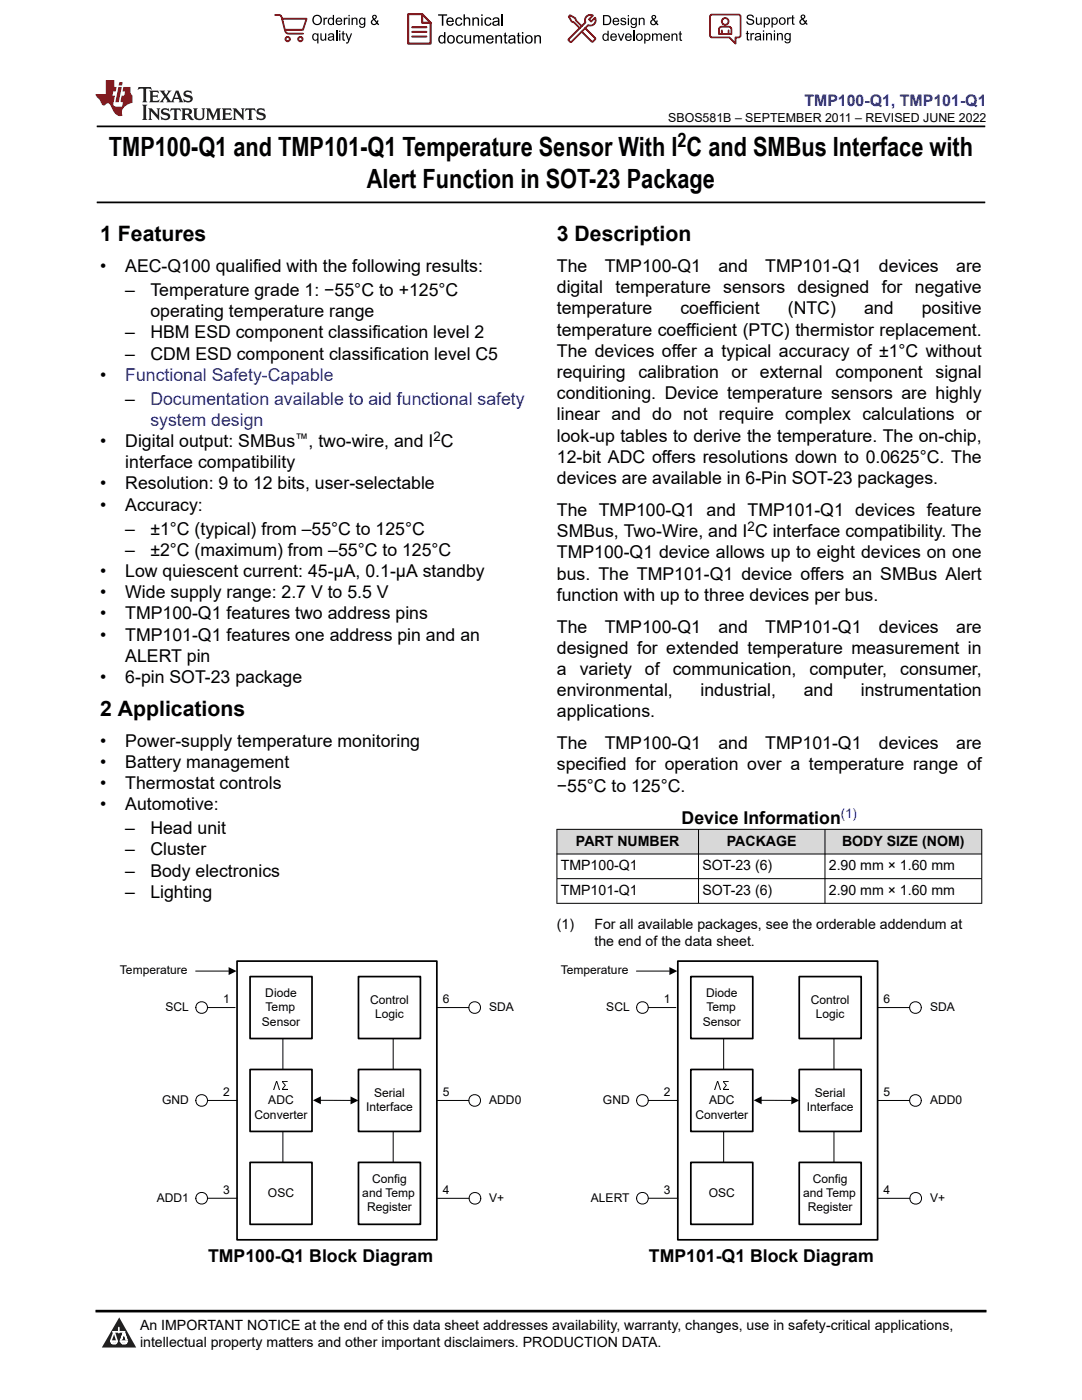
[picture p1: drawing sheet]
<svg xmlns="http://www.w3.org/2000/svg" width="216mm" height="279mm" viewBox="0 0 216 279" stroke-linecap="round" stroke-linejoin="round" font-family="sans-serif">
<path d="M19.3 25.2h177.3M19.3 40.4h177.3" fill="none" stroke="#000" stroke-width=".35"/>
<g fill="#d8d8d8">
<path d="M111.1 165.5h84.8v4.9h-84.8z" fill-rule="evenodd"/>
<path d="M111.2 165.6h28.1v4.8h-28.1z" fill-rule="evenodd"/>
<path d="M139.4 165.6h25.2v4.8h-25.2z" fill-rule="evenodd"/>
<path d="M164.7 165.6h31.1v4.8h-31.1z" fill-rule="evenodd"/>
</g>
<g fill="none" stroke="#000" stroke-width=".2">
<path d="M111.1 165.5h84.9M111.1 170.4h84.9M111.1 175.4h84.9M111.1 165.5v14.8M139.4 165.5v14.8M164.6 165.5v14.8M195.9 165.5v14.8M39 193.8h6.6M111.1 180.3h84.9M41.4 219.6h5.9M41.4 201.1h5.5M56.4 207.2v28.8"/>
<path d="M63.9 219.6h6M78.5 206.9v28.9M87.2 201.1h6.4M41.4 239.1h5.9"/>
<circle cx="40.2" cy="201.1" r="1.17"/>
<circle cx="40.2" cy="219.6" r="1.17"/>
<circle cx="94.7" cy="201.1" r="1.17"/>
<circle cx="40.2" cy="239.1" r="1.17"/>
</g>
<path d="M47.3 191.8h39.9v55.6h-39.9z" fill="none" stroke="#000" stroke-width=".34"/>
<path d="M45.6 193l1.6 .8-1.6 .8zM70 218.8l1.5 .8-1.6 .8zM62.4 219.6l1.6-.8v1.6z" fill="#000"/>
<path d="M49.9 232h12.4v12.3h-12.4z" fill-rule="evenodd" fill="#fff"/>
<path d="M49.9 232h12.4v12.3h-12.4z" fill="none" stroke="#000" stroke-width=".34"/>
<path d="M71.5 194.9h12.4v12.4h-12.4z" fill-rule="evenodd" fill="#fff"/>
<path d="M71.5 194.9h12.4v12.4h-12.4z" fill="none" stroke="#000" stroke-width=".34"/>
<path d="M49.9 194.9h12.4v12.4h-12.4z" fill-rule="evenodd" fill="#fff"/>
<path d="M49.9 194.9h12.4v12.4h-12.4z" fill="none" stroke="#000" stroke-width=".34"/>
<path d="M71.5 213.4h12.4v12.4h-12.4z" fill-rule="evenodd" fill="#fff"/>
<path d="M71.5 213.4h12.4v12.4h-12.4z" fill="none" stroke="#000" stroke-width=".34"/>
<path d="M71.5 232h12.4v12.3h-12.4z" fill-rule="evenodd" fill="#fff"/>
<path d="M71.5 232h12.4v12.3h-12.4z" fill="none" stroke="#000" stroke-width=".34"/>
<path d="M49.9 213.4h12.4v12.4h-12.4z" fill-rule="evenodd" fill="#fff"/>
<path d="M135.3 191.8h39.8v55.6h-39.8zM49.9 213.4h12.4v12.4h-12.4z" fill="none" stroke="#000" stroke-width=".34"/>
<g fill="none" stroke="#000" stroke-width=".2">
<path d="M127 193.8h6.6M87.2 219.6h6.4M129.3 219.6h5.9M129.3 201.1h5.6M144.4 207.2v28.8M151.9 219.6h6M166.4 206.9v28.9M175.1 201.1h6.4M87.2 239.1h6.4M129.3 239.1h5.9"/>
<circle cx="94.7" cy="219.6" r="1.17"/>
<circle cx="128.2" cy="219.6" r="1.17"/>
<circle cx="128.2" cy="201.1" r="1.17"/>
<circle cx="182.7" cy="201.1" r="1.17"/>
<circle cx="94.8" cy="239.1" r="1.17"/>
<circle cx="128.2" cy="239.1" r="1.17"/>
</g>
<path d="M133.6 193l1.5 .8-1.5 .8zM157.9 218.8l1.6 .8-1.6 .8zM150.4 219.6l1.6-.8v1.6z" fill="#000"/>
<path d="M137.8 232h12.4v12.3h-12.4z" fill-rule="evenodd" fill="#fff"/>
<path d="M137.8 232h12.4v12.3h-12.4z" fill="none" stroke="#000" stroke-width=".34"/>
<path d="M159.5 194.9h12.3v12.4h-12.3z" fill-rule="evenodd" fill="#fff"/>
<path d="M159.5 194.9h12.3v12.4h-12.3z" fill="none" stroke="#000" stroke-width=".34"/>
<path d="M137.8 194.9h12.4v12.4h-12.4z" fill-rule="evenodd" fill="#fff"/>
<path d="M137.8 194.9h12.4v12.4h-12.4z" fill="none" stroke="#000" stroke-width=".34"/>
<path d="M159.5 213.4h12.3v12.4h-12.3z" fill-rule="evenodd" fill="#fff"/>
<path d="M159.5 213.4h12.3v12.4h-12.3z" fill="none" stroke="#000" stroke-width=".34"/>
<path d="M159.5 232h12.3v12.3h-12.3z" fill-rule="evenodd" fill="#fff"/>
<path d="M159.5 232h12.3v12.3h-12.3z" fill="none" stroke="#000" stroke-width=".34"/>
<path d="M137.8 213.4h12.4v12.4h-12.4z" fill-rule="evenodd" fill="#fff"/>
<path d="M137.8 213.4h12.4v12.4h-12.4z" fill="none" stroke="#000" stroke-width=".34"/>
<g fill="none" stroke="#000" stroke-width=".2">
<path d="M175.1 219.6h6.4M175.2 239.1h6.4"/>
<circle cx="182.7" cy="219.6" r="1.17"/>
<circle cx="182.7" cy="239.1" r="1.17"/>
</g>
<path d="M0 0h215.9v23.8h-215.9z" fill-rule="evenodd" fill="#fff"/>
<path d="M27.7 17.4l-.2 .6 .5-.3h.6v.1v2.2l-.2 .4h1l-.2-.4v-2.2v-.1h.5l.5 .3-.1-.6zM29.8 18.1l.2 .4v1.5l-.2 .4h1.9l.1-.6a1.08 1.08 0 0 1-1.3 .2v-.7h.6l.4 .2v-.6l-.4 .2h-.6v-.6l.2-.1a1 1 0 0 1 1 .2l-.1-.5zM31.8 18.1l1 1.1-1 1.2h.9l-.2-.2 .4-.7 .5 .7-.2 .2h1.6l-.2-.2 .1-.4h1l.1 .4-.1 .2h.9l-.2-.3-.8-2h-.5l-1 2.2-.8-1.1 .9-1.1h-.8l.2 .2-.5 .7-.3-.7 .1-.2zM35.2 18.5l.4 1h-.8zM36.8 18.2a.65 .65 0 0 0-.2 .7 .65 .65 0 0 0 .6 .5l.7 .2 .1 .2a.79 .79 0 0 1-.7 .4 .79 .79 0 0 1-.7-.5l.1 .7 .2-.1a.93 .93 0 0 0 1.1 .1 .93 .93 0 0 0 .4-1 1.46 1.46 0 0 0-1.2-.6l-.1-.3a1.09 1.09 0 0 1 1.2 .2l-.2-.6-.1 .1-.6-.2zM28.4 20.9l.2 .4v2.3l-.2 .3h1l-.2-.3v-2.3l.2-.4zM29.6 21.6l.2 .4v1.6l-.2 .3h.8l-.3-.3v-1.4l1.7 1.8v-2l.2-.4h-.8l.2 .2 .1 1.1-1.2-1.3zM32.3 21.8a.65 .65 0 0 0-.2 .7 .65 .65 0 0 0 .7 .4l.6 .2 .1 .2a.79 .79 0 0 1-.7 .4 .79 .79 0 0 1-.7-.5l.1 .7 .2-.1a.93 .93 0 0 0 1.1 .1 .93 .93 0 0 0 .4-.9 1.46 1.46 0 0 0-1.2-.6l-.1-.4a1.09 1.09 0 0 1 1.2 .2l-.2-.6-.1 .1-.6-.1zM34.1 21.6l-.1 .7a.63 .63 0 0 1 .7-.4l.1 1.7-.3 .3h1l-.2-.3v-1.7a.66 .66 0 0 1 .8 .4l-.1-.7zM36.2 21.6l.2 .4v1.6l-.2 .3h.9l-.2-.2v-.7h.5l.1 .2a.79 .79 0 0 0 1.2 .6l-1-.9a.61 .61 0 0 0 .6-.6 .61 .61 0 0 0-.5-.6zM36.9 21.9h.2a.47 .47 0 0 1 .5 .1 .47 .47 0 0 1 .1 .5l-.2 .2h-.6zM38.5 21.6l.2 .2a2.27 2.27 0 0 0 .4 2 1.04 1.04 0 0 0 1.7-.7v-1.3l.2-.2h-.8l.2 .4v1.1a.6 .6 0 0 1-.6 .6 .6 .6 0 0 1-.6-.6v-1.1l.3-.4zM41.1 21.6l.2 .4v1.6l-.2 .3h.7l-.2-.3v-1.5l.9 1.9 .8-1.9v1.5l-.2 .3h1l-.3-.3v-1.6l.3-.4h-.8l-.7 1.5-.7-1.5zM44.3 21.6l.2 .4v1.6l-.2 .3h1.9l.1-.5a1.09 1.09 0 0 1-1.3 .1v-.6h.6l.4 .1v-.6l-.4 .2h-.6v-.6l.2-.1a1.01 1.01 0 0 1 1 .3l-.1-.6zM46.4 21.6l.3 .4v1.6l-.3 .3h.8l-.2-.3v-1.4l1.6 1.8v-2l.2-.4h-.7l.2 .2v1.1l-1.2-1.3zM49 21.6l-.1 .7a.63 .63 0 0 1 .8-.4v1.7l-.3 .3h1l-.2-.3v-1.7a.66 .66 0 0 1 .8 .4l-.1-.7zM51.4 21.8a.65 .65 0 0 0-.2 .7 .65 .65 0 0 0 .6 .4l.6 .2 .2 .2a.79 .79 0 0 1-.8 .4 .79 .79 0 0 1-.6-.5l.1 .7 .2-.1a.93 .93 0 0 0 1 .1 .93 .93 0 0 0 .5-.9 1.46 1.46 0 0 0-1.3-.6l-.1-.4a1.09 1.09 0 0 1 1.3 .2l-.2-.6-.2 .1-.5-.1z" fill="#231f20"/>
<path d="M21.1 16v2.8h-2.1l.1 .3 .9 1a.95 .95 0 0 0 .9 .9 .59 .59 0 0 1 .6-.4 .59 .59 0 0 1 .5 .4l.4 .8a1.59 1.59 0 0 0 2.1 1.3 1.61 1.61 0 0 1 1-2.2l1-.4-.1-1.5a1.59 1.59 0 0 1-.4-1.6h-1.4l-.2 .9h.5l-.1 .8h-.5l-.2 1v.2l.4 .1-.2 .9h-.6a.73 .73 0 0 1-1.1-.7l.3-1.5h-.5l.2-.8h.5l.2-.9h-.5v-1.4zM23.6 17.4l-.6 3h.7l.6-3zM23.8 16.4l-.1 .7h.7l.1-.7z" fill="#ed1c24"/>
<g fill="#000">
<path d="M62.3 4a1 1 0 0 1 2 0 1 1 0 0 1-2 0zM62.8 3.4a.78 .78 0 0 0-.1 1.1 .78 .78 0 0 0 1.1 .1 .78 .78 0 0 0 .1-1.1 .78 .78 0 0 0-1.1-.1z" fill-rule="evenodd"/>
<path d="M62.5 6.8l.4-.2 .4 .3v-.2h.2v2h-.2v-.7a.68 .68 0 0 1-.9-.1 .68 .68 0 0 1 0-.9zM62.6 7a.51 .51 0 0 0-.1 .6 .51 .51 0 0 0 .7 .2 .51 .51 0 0 0 .1-.7 .51 .51 0 0 0-.7-.1z" fill-rule="evenodd"/>
<path d="M64.5 3.5h.3v.3l.1-.3h.3l.1 .1-.1 .2a.32 .32 0 0 0-.3 0 .32 .32 0 0 0-.1 .4v.8h-.3z" fill-rule="evenodd"/>
<path d="M63.9 6.7h.3v.8a.36 .36 0 0 0 .3 .4 .36 .36 0 0 0 .4-.5v-.7h.2v1.4h-.2v-.2a.51 .51 0 0 1-.6 .2 .51 .51 0 0 1-.4-.5z" fill-rule="evenodd"/>
<path d="M65.6 3.7l.4-.2 .4 .2v-.7h.3v2h-.3v-.2a.7 .7 0 0 1-1-.1 .7 .7 0 0 1 .2-1zM65.8 3.8a.51 .51 0 0 0-.1 .7 .51 .51 0 0 0 .6 .2 .51 .51 0 0 0 .1-.7 .51 .51 0 0 0-.6-.2z" fill-rule="evenodd"/>
<path d="M65.6 6.8a.66 .66 0 0 1 .8-.1 .66 .66 0 0 1 .3 .8v.6h-.2l-.1-.2a.52 .52 0 0 1-.7 .2 .52 .52 0 0 1-.2-.6l.3-.2a.42 .42 0 0 0 .6-.3l-.3-.2-.3 .1-.1 .2h-.3zM65.7 7.6a.35 .35 0 0 0 .3 .4 .35 .35 0 0 0 .4-.4v-.2z" fill-rule="evenodd"/>
<path d="M67.7 6.1h.2v.3h-.2zM67.7 6.7h.2v1.4h-.2z" fill-rule="evenodd"/>
<path d="M67.1 3.7a.68 .68 0 0 1 .9-.1 .68 .68 0 0 1 .3 .7h-1.1a.42 .42 0 0 0 .3 .5 .42 .42 0 0 0 .5-.3h.3a.73 .73 0 0 1-1.1 .4 .73 .73 0 0 1-.1-1.2zM67.4 3.8l-.2 .3h.8l-.2-.4z" fill-rule="evenodd"/>
<path d="M68.6 3.5h.2v.3l.2-.3h.3l.1 .1-.1 .2a.32 .32 0 0 0-.4 0 .32 .32 0 0 0-.1 .4v.8h-.2z" fill-rule="evenodd"/>
<path d="M68.3 6.3l.3-.1v.5h.2v.1h-.2v.9l.3 .4a.36 .36 0 0 1-.4 0 .36 .36 0 0 1-.2-.4v-.9h-.1v-.1h.1z" fill-rule="evenodd"/>
<path d="M68.9 6.7h.3l.4 1.1 .4-1.1h.3l-.6 1.4a.51 .51 0 0 1-.6 .6l-.1-.3h.3l.2-.3z" fill-rule="evenodd"/>
<path d="M69.5 3h.3v.3h-.3zM69.5 3.5h.3v1.5h-.3z" fill-rule="evenodd"/>
<path d="M70.2 3.5h.2v.2a.52 .52 0 0 1 .6-.2 .52 .52 0 0 1 .3 .6v.9h-.2v-.9a.34 .34 0 0 0-.3-.4 .34 .34 0 0 0-.4 .3v1h-.2z" fill-rule="evenodd"/>
<path d="M71.8 3.7l.4-.2 .5 .2v-.2h.2v1.3a.64 .64 0 0 1-.5 .8 .64 .64 0 0 1-.7-.5h.2a.41 .41 0 0 0 .5 .2 .41 .41 0 0 0 .2-.5 .69 .69 0 0 1-.9-.1 .69 .69 0 0 1 .1-1zM72 3.8a.5 .5 0 0 0-.1 .7 .5 .5 0 0 0 .7 .1 .5 .5 0 0 0 .1-.6 .5 .5 0 0 0-.7-.2z" fill-rule="evenodd"/>
<path d="M74.4 3.1a.47 .47 0 0 1 .7 .1 .47 .47 0 0 1-.3 .7l.4 .4 .1-.3 .2 .1-.1 .4 .3 .3-.2 .2-.3-.3a.63 .63 0 0 1-1 .1 .63 .63 0 0 1 .3-1l-.3-.4zM74.5 3.4a.27 .27 0 0 0 .5 0 .27 .27 0 0 0-.5 0zM74.4 4.1a.4 .4 0 0 0 0 .6 .4 .4 0 0 0 .6-.1l-.4-.6z" fill-rule="evenodd"/>
<path d="M87.4 2.9h1.8v.2h-.7v2h-.3v-2h-.8z" fill-rule="evenodd"/>
<path d="M87.6 7.2l.5-.2 .5 .2v-.8h.3v2.3h-.3v-.2a.76 .76 0 0 1-1-.1 .76 .76 0 0 1-.1-1zM87.9 7.4a.58 .58 0 0 0-.2 .7 .58 .58 0 0 0 .8 .2 .58 .58 0 0 0 .1-.7 .58 .58 0 0 0-.7-.2z" fill-rule="evenodd"/>
<path d="M89.5 7.2a.81 .81 0 0 1 1.1 .1 .81 .81 0 0 1-.2 1.2 .81 .81 0 0 1-1.1-.2l-.1-.7zM89.6 7.4a.57 .57 0 0 0 0 .8 .57 .57 0 0 0 .8 0 .57 .57 0 0 0 0-.7 .57 .57 0 0 0-.8-.1z" fill-rule="evenodd"/>
<path d="M89.3 3.7a.77 .77 0 0 1 .9-.2 .77 .77 0 0 1 .4 .9h-1.3a.48 .48 0 0 0 .4 .5 .48 .48 0 0 0 .6-.3h.3a.83 .83 0 0 1-1.3 .4 .83 .83 0 0 1 0-1.3zM89.5 3.8l-.2 .4h1l-.3-.5z" fill-rule="evenodd"/>
<path d="M91 3.7a.7 .7 0 0 1 1.2 .3h-.2a.45 .45 0 0 0-.6-.3 .45 .45 0 0 0-.3 .6 .45 .45 0 0 0 .3 .6 .45 .45 0 0 0 .6-.4l.3 .1a.76 .76 0 0 1-1.1 .5 .76 .76 0 0 1-.3-1.1z" fill-rule="evenodd"/>
<path d="M91.2 7.2a.7 .7 0 0 1 1.2 .3l-.3 .1a.45 .45 0 0 0-.5-.4 .45 .45 0 0 0-.3 .7 .45 .45 0 0 0 .3 .6 .45 .45 0 0 0 .6-.4h.2a.76 .76 0 0 1-1 .5 .76 .76 0 0 1-.4-1.1z" fill-rule="evenodd"/>
<path d="M92.5 2.9h.3v.8a.59 .59 0 0 1 .7-.2 .59 .59 0 0 1 .3 .6v1h-.2v-1a.4 .4 0 0 0-.5-.4 .4 .4 0 0 0-.3 .5v.9h-.3z" fill-rule="evenodd"/>
<path d="M92.7 7h.2v.9a.41 .41 0 0 0 .5 .6 .41 .41 0 0 0 .3-.6v-.9h.3v1.7h-.3v-.3a.58 .58 0 0 1-.7 .3 .58 .58 0 0 1-.3-.7z" fill-rule="evenodd"/>
<path d="M94.3 3.5h.2v.2a.59 .59 0 0 1 .7-.2 .59 .59 0 0 1 .4 .6v1h-.3v-1a.41 .41 0 0 0-.4-.4 .41 .41 0 0 0-.4 .5v.9h-.2z" fill-rule="evenodd"/>
<path d="M94.4 7h.3v.3a.56 .56 0 0 1 1 0 .54 .54 0 0 1 .6-.3 .54 .54 0 0 1 .4 .5v1.2h-.3v-1.1a.34 .34 0 0 0-.3-.4 .34 .34 0 0 0-.4 .3v1.2h-.3v-1.1a.38 .38 0 0 0-.5-.3 .38 .38 0 0 0-.2 .5v.9h-.3z" fill-rule="evenodd"/>
<path d="M96 2.9h.3v.3h-.3zM96 3.5h.3v1.6h-.3z" fill-rule="evenodd"/>
<path d="M96.8 3.7a.7 .7 0 0 1 1.3 .3h-.3a.45 .45 0 0 0-.6-.3 .45 .45 0 0 0-.3 .6 .45 .45 0 0 0 .3 .6 .45 .45 0 0 0 .6-.4l.3 .1a.76 .76 0 0 1-1.1 .5 .76 .76 0 0 1-.3-1.1z" fill-rule="evenodd"/>
<path d="M97.2 7.2a.77 .77 0 0 1 .9-.1 .77 .77 0 0 1 .4 .8h-1.2a.48 .48 0 0 0 .3 .6 .48 .48 0 0 0 .6-.4l.3 .1a.83 .83 0 0 1-1.3 .3 .83 .83 0 0 1 0-1.3zM97.4 7.4l-.1 .3h.9l-.2-.4z" fill-rule="evenodd"/>
<path d="M98.8 7h.3v.3a.59 .59 0 0 1 .7-.3 .59 .59 0 0 1 .4 .7v1h-.3v-1a.41 .41 0 0 0-.5-.5 .41 .41 0 0 0-.3 .6v.9h-.3z" fill-rule="evenodd"/>
<path d="M98.4 3.7a.74 .74 0 0 1 1-.2 .74 .74 0 0 1 .3 .9v.7h-.3v-.2a.59 .59 0 0 1-.8 .3 .59 .59 0 0 1-.3-.8l1.1-.3a.42 .42 0 0 0-.4-.4 .42 .42 0 0 0-.5 .3h-.2zM98.6 4.5a.36 .36 0 0 0 .2 .5 .36 .36 0 0 0 .5-.2l.1-.5z" fill-rule="evenodd"/>
<path d="M100.7 6.6l.2-.1v.5h.3v.2h-.3v1l.1 .2h.2l.1 .3a.41 .41 0 0 1-.5-.1 .41 .41 0 0 1-.1-.4v-1h-.2v-.2h.2z" fill-rule="evenodd"/>
<path d="M101.6 7.2a.74 .74 0 0 1 .9-.2 .74 .74 0 0 1 .3 1l.1 .7h-.3v-.2a.59 .59 0 0 1-.8 .2 .59 .59 0 0 1-.3-.8l1-.3a.42 .42 0 0 0-.3-.4 .42 .42 0 0 0-.5 .3h-.3zM101.8 8.1a.36 .36 0 0 0 .1 .5 .36 .36 0 0 0 .5-.3l.2-.4z" fill-rule="evenodd"/>
<path d="M103.3 6.6l.3-.1v.5h.3v.2h-.3v1l.1 .2h.2v.3a.41 .41 0 0 1-.5-.1 .41 .41 0 0 1-.1-.4v-1h-.2v-.2h.2z" fill-rule="evenodd"/>
<path d="M104.1 6.4h.3v.3h-.3zM104.1 7h.3v1.7h-.3z" fill-rule="evenodd"/>
<path d="M105 7.2a.81 .81 0 0 1 1.1 .1 .81 .81 0 0 1-.1 1.2 .81 .81 0 0 1-1.2-.2v-.7zM105.2 7.4a.57 .57 0 0 0-.1 .8 .57 .57 0 0 0 .8 0 .57 .57 0 0 0 0-.7 .57 .57 0 0 0-.7-.1z" fill-rule="evenodd"/>
<path d="M106.6 7h.3v.3a.59 .59 0 0 1 .7-.3 .59 .59 0 0 1 .4 .7v1h-.3v-1a.41 .41 0 0 0-.5-.5 .41 .41 0 0 0-.3 .6v.9h-.3z" fill-rule="evenodd"/>
<path d="M120.3 3h.7a1 1 0 0 1 1 1 1 1 0 0 1-1 1h-.7zM120.6 3.2v1.6h.4a.77 .77 0 0 0 .7-.8 .77 .77 0 0 0-.7-.8z" fill-rule="evenodd"/>
<path d="M120.4 6.9l.4-.2 .4 .2v-.8h.3v2h-.3v-.1a.7 .7 0 0 1-.9-.2 .7 .7 0 0 1 .1-.9zM120.6 7a.51 .51 0 0 0-.1 .7 .51 .51 0 0 0 .6 .1 .51 .51 0 0 0 .1-.6 .51 .51 0 0 0-.6-.2z" fill-rule="evenodd"/>
<path d="M122 6.9a.68 .68 0 0 1 .8-.2 .68 .68 0 0 1 .3 .8h-1.1a.42 .42 0 0 0 .3 .5 .42 .42 0 0 0 .5-.3h.3a.73 .73 0 0 1-1.1 .3 .73 .73 0 0 1 0-1.1zM122.2 7l-.2 .3h.8l-.2-.4z" fill-rule="evenodd"/>
<path d="M122.4 3.7a.68 .68 0 0 1 .8-.1 .68 .68 0 0 1 .4 .8h-1.1a.42 .42 0 0 0 .3 .4 .42 .42 0 0 0 .5-.3l.3 .1a.73 .73 0 0 1-1.2 .3 .73 .73 0 0 1 0-1.2zM122.6 3.8l-.1 .3h.8l-.2-.3z" fill-rule="evenodd"/>
<path d="M123.9 3.7l.1-.1a.62 .62 0 0 1 .9 .3l-.2 .1a.29 .29 0 0 0-.3-.3 .29 .29 0 0 0-.3 .3l.1 .1a.58 .58 0 0 1 .6 .1 .58 .58 0 0 1 .1 .6 .67 .67 0 0 1-1.1-.2l.2-.1a.33 .33 0 0 0 .4 .4 .33 .33 0 0 0 .3-.4 .71 .71 0 0 1-.9-.6z" fill-rule="evenodd"/>
<path d="M123.3 6.7h.2l.4 1.2 .4-1.2h.3l-.6 1.4h-.2z" fill-rule="evenodd"/>
<path d="M125.3 3h.2v.3h-.2zM125.3 3.6h.2v1.4h-.2z" fill-rule="evenodd"/>
<path d="M124.9 6.9a.68 .68 0 0 1 .8-.2 .68 .68 0 0 1 .4 .8h-1.1a.42 .42 0 0 0 .3 .5 .42 .42 0 0 0 .5-.3h.3a.73 .73 0 0 1-1.2 .3 .73 .73 0 0 1 0-1.1zM125.1 7l-.1 .3h.8l-.2-.4z" fill-rule="evenodd"/>
<path d="M126 3.7l.4-.2 .4 .2v-.1h.3v1.2a.64 .64 0 0 1-.5 .8 .64 .64 0 0 1-.8-.5l.3 .1a.41 .41 0 0 0 .5 .2 .41 .41 0 0 0 .2-.6 .69 .69 0 0 1-.9-.1 .69 .69 0 0 1 .1-1zM126.2 3.9a.5 .5 0 0 0-.1 .6 .5 .5 0 0 0 .6 .2 .5 .5 0 0 0 .2-.7 .5 .5 0 0 0-.7-.1z" fill-rule="evenodd"/>
<path d="M126.9 7.4a.73 .73 0 0 1 1.4 0 .73 .73 0 0 1-1.4 0zM127.3 7a.5 .5 0 0 0-.1 .7 .5 .5 0 0 0 .7 0 .5 .5 0 0 0 0-.6 .5 .5 0 0 0-.6-.1z" fill-rule="evenodd"/>
<path d="M127.5 3.6h.2v.2a.52 .52 0 0 1 .6-.3 .52 .52 0 0 1 .3 .6v.9h-.2v-.9a.34 .34 0 0 0-.3-.4 .34 .34 0 0 0-.4 .3v1h-.2z" fill-rule="evenodd"/>
<path d="M128.5 6.7h.3v.2a.67 .67 0 0 1 .9 0 .67 .67 0 0 1 0 .9 .55 .55 0 0 1-.9 .2v.7h-.3zM128.9 7a.5 .5 0 0 0-.1 .7 .5 .5 0 0 0 .6 .1 .5 .5 0 0 0 .2-.6 .5 .5 0 0 0-.7-.2z" fill-rule="evenodd"/>
<path d="M130.1 6.7h.2v.2a.49 .49 0 0 1 .9 0l.4-.2a.42 .42 0 0 1 .5 .4v1h-.3v-.9a.3 .3 0 0 0-.2-.3 .3 .3 0 0 0-.4 .2v1h-.2v-.9a.33 .33 0 0 0-.5-.3 .33 .33 0 0 0-.2 .5v.7h-.2z" fill-rule="evenodd"/>
<path d="M130.1 3.1a.47 .47 0 0 1 .8 .1 .47 .47 0 0 1-.3 .7l.3 .4 .1-.2h.3l-.2 .5 .3 .3-.2 .2-.3-.3a.63 .63 0 0 1-1 .1 .63 .63 0 0 1 .3-1l-.2-.5zM130.2 3.5a.27 .27 0 0 0 .5 0 .27 .27 0 0 0-.5 0zM130.2 4.1a.4 .4 0 0 0 0 .7 .4 .4 0 0 0 .6-.2l-.5-.6z" fill-rule="evenodd"/>
<path d="M132.5 6.9a.68 .68 0 0 1 .9-.2 .68 .68 0 0 1 .3 .8h-1.1a.42 .42 0 0 0 .3 .5 .42 .42 0 0 0 .5-.3h.3a.73 .73 0 0 1-1.1 .3 .73 .73 0 0 1-.1-1.1zM132.7 7l-.1 .3h.8l-.2-.4z" fill-rule="evenodd"/>
<path d="M134 6.7h.2v.2a.52 .52 0 0 1 .6-.2 .52 .52 0 0 1 .4 .6v.8h-.3v-.8a.34 .34 0 0 0-.2-.4 .34 .34 0 0 0-.4 .2l-.1 1h-.2z" fill-rule="evenodd"/>
<path d="M135.6 6.3l.2-.1v.5h.3v.2h-.3v.8l.3 .4a.36 .36 0 0 1-.4 0 .36 .36 0 0 1-.1-.4v-.8h-.2v-.2h.2z" fill-rule="evenodd"/>
<path d="M149.2 3a.8 .8 0 0 1 1.2 .5h-.2a.44 .44 0 0 0-.5-.4 .44 .44 0 0 0-.4 .5l.2 .1a.9 .9 0 0 1 1 .8 .84 .84 0 0 1-.9 .5 .84 .84 0 0 1-.7-.7h.3a.52 .52 0 0 0 .5 .5 .52 .52 0 0 0 .5-.6l-.2-.1a.85 .85 0 0 1-1-.8z" fill-rule="evenodd"/>
<path d="M149 6.3l.3-.2v.5h.2v.2h-.2v.9l.2 .4a.36 .36 0 0 1-.4-.1 .36 .36 0 0 1-.1-.4v-.8h-.2v-.2h.2z" fill-rule="evenodd"/>
<path d="M149.7 6.6h.3v.2l.1-.2h.3l.1 .1-.1 .2a.32 .32 0 0 0-.3 0 .32 .32 0 0 0-.1 .4v.8h-.3z" fill-rule="evenodd"/>
<path d="M150.7 6.8a.66 .66 0 0 1 .9-.2 .66 .66 0 0 1 .3 .9v.6h-.2l-.1-.2a.52 .52 0 0 1-.7 .2 .52 .52 0 0 1-.2-.7l.2-.1a.42 .42 0 0 0 .7-.3l-.3-.2h-.3l-.1 .3-.3-.1zM150.9 7.5a.35 .35 0 0 0 .3 .5 .35 .35 0 0 0 .4-.4v-.3z" fill-rule="evenodd"/>
<path d="M150.8 3.5h.3v.8a.36 .36 0 0 0 .3 .5 .36 .36 0 0 0 .4-.5v-.8h.2v1.4h-.2v-.2a.51 .51 0 0 1-.6 .3 .51 .51 0 0 1-.4-.6z" fill-rule="evenodd"/>
<path d="M152.2 6.1h.3v.2h-.3zM152.2 6.6h.3v1.5h-.3z" fill-rule="evenodd"/>
<path d="M152.4 3.5h.2v.2a.67 .67 0 0 1 .9 0 .67 .67 0 0 1 .1 .9 .55 .55 0 0 1-1 .2v.7h-.2zM152.7 3.8a.5 .5 0 0 0-.1 .7 .5 .5 0 0 0 .7 .1 .5 .5 0 0 0 .1-.6 .5 .5 0 0 0-.7-.2z" fill-rule="evenodd"/>
<path d="M152.9 6.6h.2v.2a.52 .52 0 0 1 .6-.2 .52 .52 0 0 1 .3 .6v.9h-.2v-.9a.34 .34 0 0 0-.3-.4 .34 .34 0 0 0-.4 .2v1.1h-.2z" fill-rule="evenodd"/>
<path d="M153.9 3.5h.3v.2a.67 .67 0 0 1 .9 0 .67 .67 0 0 1 0 .9 .55 .55 0 0 1-.9 .2v.7h-.3zM154.3 3.8a.5 .5 0 0 0-.1 .7 .5 .5 0 0 0 .6 .1 .5 .5 0 0 0 .2-.6 .5 .5 0 0 0-.7-.2z" fill-rule="evenodd"/>
<path d="M154.4 6.1h.3v.2h-.3zM154.4 6.6h.3v1.5h-.3z" fill-rule="evenodd"/>
<path d="M155 6.6h.3v.2a.52 .52 0 0 1 .6-.2 .52 .52 0 0 1 .3 .6v.9h-.2v-.9a.34 .34 0 0 0-.3-.4 .34 .34 0 0 0-.4 .2v1.1h-.3z" fill-rule="evenodd"/>
<path d="M155.4 4.2a.75 .75 0 0 1 1.5 0 .75 .75 0 0 1-1.5 0zM155.8 3.8a.5 .5 0 0 0-.1 .7 .5 .5 0 0 0 .8 0 .5 .5 0 0 0 0-.7 .5 .5 0 0 0-.7 0z" fill-rule="evenodd"/>
<path d="M156.7 6.8l.4-.2 .5 .2v-.2h.2v1.3a.64 .64 0 0 1-.5 .7 .64 .64 0 0 1-.8-.4h.3a.41 .41 0 0 0 .5 .2 .41 .41 0 0 0 .2-.5 .69 .69 0 0 1-.9-.1 .69 .69 0 0 1 .1-1zM156.9 6.9a.5 .5 0 0 0-.1 .7 .5 .5 0 0 0 .6 .1 .5 .5 0 0 0 .2-.7 .5 .5 0 0 0-.7-.1z" fill-rule="evenodd"/>
<path d="M157.1 3.5h.2v.2l.1-.2h.3h.2l-.1 .3a.32 .32 0 0 0-.4 0 .32 .32 0 0 0-.1 .4v.7h-.2z" fill-rule="evenodd"/>
<path d="M158 3.1l.3-.1v.5h.2v.2h-.2v.8l.3 .4a.36 .36 0 0 1-.4 0 .36 .36 0 0 1-.2-.4v-.8h-.1v-.2h.1z" fill-rule="evenodd"/>
<path d="M159.9 3a.47 .47 0 0 1 .7 .1 .47 .47 0 0 1-.3 .7l.4 .5 .1-.3h.2l-.1 .5 .3 .3-.2 .2-.3-.3a.63 .63 0 0 1-1 .1 .63 .63 0 0 1 .3-1l-.3-.5zM160 3.4a.27 .27 0 0 0 .5 0 .27 .27 0 0 0-.5 0zM159.9 4.1a.4 .4 0 0 0 0 .6 .4 .4 0 0 0 .6-.2l-.4-.6z" fill-rule="evenodd"/>
</g>
<path d="M67.2 6.1v2M126.5 6.1v2" fill="none" stroke="#000" stroke-width=".25"/>
<g fill="none" stroke="#de0000" stroke-width=".37">
<path d="M54.9 3h.9a1.19 1.19 0 0 1 .6 1.2l.6 2.1a.85 .85 0 0 0 1 .4h2.5M56.3 3.7h4.9l-.7 2.2h-3.6M116.1 5.2l-1.2-1.1-.1-.5-1-.6-.3 .3 .6 1 .5 .2 1.1 1.1M116.8 5.6l1.9 2v.3l-.4 .4h-.3l-1.9-2zM116.8 5.6l.6-.6a1.07 1.07 0 0 0 1.2-.2 1.07 1.07 0 0 0 .1-1.3l-.7 .8-.5-.4 .8-.8a1.07 1.07 0 0 0-1.2 .2 1.07 1.07 0 0 0-.3 1.2l-3.3 3.3v.3l.3 .3h.2l2.1-2.1M141.7 3.1l.4-.2h5.3l.3 .2 .1 3.9-.2 .4-.8 .1v1.2l-1.3-1.2h-3.4l-.4-.2zM143.5 5.6l.5-.3 1.7 .1 .2 .5v.9h-2.4zM144 6.1v.7M145.4 6.1v.7"/>
<circle cx="57.4" cy="7.8" r=".44"/>
<circle cx="59.9" cy="7.8" r=".44"/>
<circle cx="144.7" cy="4.3" r=".67"/>
</g>
<path d="M100.2 2.9v2.2" fill="none" stroke="#000" stroke-width=".28"/>
<path d="M81.4 2.8h2.8v1.7h1.7v4.2h-4.5zM82.3 6.4h2.8M82.3 5.4h2.8M82.3 7.3h2.8M84.2 2.8l1.7 1.7" fill="none" stroke="#de0000" stroke-width=".42"/>
<path d="M0 261.4h215.9v18h-215.9z" fill-rule="evenodd" fill="#fff"/>
<path d="M23.8 262.9l3.4 6h-6.9z" fill="#231f20"/>
<path d="M22.1 267.7h1.3l-.4 .5h-.3a.55 .55 0 0 1-.6-.5z" fill-rule="evenodd" fill="#fff"/>
<path d="M22.1 267.7h1.3l-.4 .5h-.3a.55 .55 0 0 1-.6-.5z" fill="none" stroke="#231f20" stroke-width=".34"/>
<path d="M22.1 267.7h1.3l-.4 .5h-.5zM22.6 265.8h.1M22.6 265.8h2.3zM23.7 265.9h.1M23.7 264.9v1zM24 267.7h.1" fill="none" stroke="#fff" stroke-width=".34"/>
<path d="M24.7 265.8l-.7 1.9z" fill="#fff"/>
<path d="M24.7 265.8l-.7 1.9z" fill="none" stroke="#fff" stroke-width=".34"/>
<path d="M24.7 265.8l.7 1.9z" fill="#fff"/>
<path d="M24.7 265.8l.7 1.9zM25.3 267.7h.1" fill="none" stroke="#fff" stroke-width=".34"/>
<path d="M22.8 265.8l-.7 1.9z" fill="#fff"/>
<path d="M22.8 265.8l-.7 1.9z" fill="none" stroke="#fff" stroke-width=".34"/>
<path d="M22.8 265.8l.6 1.9z" fill="#fff"/>
<path d="M22.8 265.8l.6 1.9z" fill="none" stroke="#fff" stroke-width=".34"/>
<path d="M24.1 267.7h1.3a.65 .65 0 0 1-.6 .5 .65 .65 0 0 1-.7-.5z" fill-rule="evenodd" fill="#fff"/>
<path d="M24.1 267.7h1.3a.65 .65 0 0 1-.6 .5 .65 .65 0 0 1-.7-.5z" fill="none" stroke="#231f20" stroke-width=".34"/>
<path d="M24 267.7h.1M24.1 267.7h1.3l-.4 .5h-.5z" fill="none" stroke="#fff" stroke-width=".34"/>
<path d="M19 261.7h177.8" fill="none" stroke="#000" stroke-width=".53"/>
<g font-size="5.3">
<text x="21.7" y="31.2">TMP100-Q1 and TMP101-Q1 Temperature Sensor With I C and SMBus Interface with</text>
<text x="73.2" y="37.5">Alert Function in SOT-23 Package</text>
</g>
<g font-size="4.2">
<text x="20" y="48.1">1 Features</text>
<text x="111.1" y="48.1">3 Description</text>
<text x="20" y="142.9">2 Applications</text>
</g>
<text font-size="4" x="135.2" y="29.4">2</text>
<g font-size="3.5">
<text x="20" y="54.3">•</text>
<text x="25" y="54.3">AEC-Q100 qualified with the following results:</text>
<text x="25" y="59">–</text>
<text x="30" y="59">Temperature grade 1: −55°C to +125°C</text>
<text x="111.1" y="58.5">digital</text>
<text x="111.1" y="54.3">The</text>
<text x="120.7" y="54.3">TMP100-Q1</text>
<text x="122.8" y="58.5">temperature</text>
<text x="143.3" y="54.3">and</text>
<text x="144.3" y="58.5">sensors</text>
<text x="152.7" y="54.3">TMP101-Q1</text>
<text x="159.2" y="58.5">designed</text>
<text x="175.4" y="54.3">devices</text>
<text x="176" y="58.5">for negative</text>
<text x="190.8" y="54.3">are</text>
<text x="30" y="63.3">operating temperature range</text>
<text x="111.1" y="62.8">temperature</text>
<text x="135.8" y="62.8">coefficient</text>
<text x="157.2" y="62.8">(NTC)</text>
<text x="172.4" y="62.8">and</text>
<text x="183.9" y="62.8">positive</text>
<text x="25" y="67.5">–</text>
<text x="25" y="71.7">–</text>
<text x="30" y="67.5">HBM ESD component classification level 2</text>
<text x="30" y="71.7">CDM ESD component classification level C5</text>
<text x="111.1" y="67">temperature coefficient (PTC) thermistor replacement.</text>
<text x="111.1" y="71.2">The devices offer a typical accuracy of ±1°C without</text>
<text x="20" y="76">•</text>
<text x="111.1" y="75.5">requiring</text>
<text x="127.4" y="75.5">calibration</text>
<text x="146" y="75.5">or</text>
<text x="151.6" y="75.5">external</text>
<text x="166.7" y="75.5">component</text>
<text x="186.7" y="75.5">signal</text>
<text x="25" y="80.7">–</text>
<text x="111.1" y="83.9">linear and do not require complex calculations or</text>
<text x="111.1" y="79.7">conditioning. Device temperature sensors are highly</text>
<text x="20" y="89.2">•</text>
<text x="25" y="89.2">Digital output: SMBus</text>
<text x="61.6" y="89.2">, two-wire, and I C</text>
<text x="111.1" y="88.2">look-up tables to derive the temperature. The on-chip,</text>
<text x="25" y="93.4">interface compatibility</text>
<text x="111.1" y="92.4">12-bit ADC offers resolutions down to 0.0625°C. The</text>
<text x="20" y="97.7">•</text>
<text x="20" y="101.9">•</text>
<text x="25" y="97.7">Resolution: 9 to 12 bits, user-selectable</text>
<text x="25" y="101.9">Accuracy:</text>
<text x="111.1" y="96.6">devices are available in 6-Pin SOT-23 packages.</text>
<text x="25" y="106.7">–</text>
<text x="30" y="106.7">±1°C (typical) from –55°C to 125°C</text>
<text x="111.1" y="103">The TMP100-Q1 and TMP101-Q1 devices feature</text>
<text x="111.1" y="107.2">SMBus, Two-Wire, and I C interface compatibility. The</text>
<text x="25" y="110.9">–</text>
<text x="30" y="110.9">±2°C (maximum) from –55°C to 125°C</text>
<text x="111.1" y="111.4">TMP100-Q1 device allows up to eight devices on one</text>
<text x="20" y="115.1">•</text>
<text x="20" y="119.4">•</text>
<text x="25" y="115.1">Low quiescent current: 45-μA, 0.1-μA standby</text>
<text x="25" y="119.4">Wide supply range: 2.7 V to 5.5 V</text>
<text x="111.1" y="115.7">bus. The TMP101-Q1 device offers an SMBus Alert</text>
<text x="111.1" y="119.9">function with up to three devices per bus.</text>
<text x="20" y="123.6">•</text>
<text x="25" y="123.6">TMP100-Q1 features two address pins</text>
<text x="20" y="127.8">•</text>
<text x="25" y="127.8">TMP101-Q1 features one address pin and an</text>
<text x="111.1" y="130.5">designed for extended temperature measurement in</text>
<text x="111.1" y="126.3">The</text>
<text x="120.7" y="126.3">TMP100-Q1</text>
<text x="143.3" y="126.3">and</text>
<text x="152.7" y="126.3">TMP101-Q1</text>
<text x="175.4" y="126.3">devices</text>
<text x="190.8" y="126.3">are</text>
<text x="20" y="136.3">•</text>
<text x="25" y="132.1">ALERT pin</text>
<text x="25" y="136.3">6-pin SOT-23 package</text>
<text x="111.1" y="134.7">a</text>
<text x="115.7" y="134.7">variety</text>
<text x="128.7" y="134.7">of</text>
<text x="134.2" y="134.7">communication,</text>
<text x="161.5" y="134.7">computer,</text>
<text x="179.6" y="134.7">consumer,</text>
<text x="111.1" y="139">environmental,</text>
<text x="111.1" y="143.2">applications.</text>
<text x="139.8" y="139">industrial,</text>
<text x="160.4" y="139">and</text>
<text x="171.8" y="139">instrumentation</text>
<text x="20" y="149">•</text>
<text x="25" y="149">Power-supply temperature monitoring</text>
<text x="111.1" y="149.5">The</text>
<text x="120.7" y="149.5">TMP100-Q1</text>
<text x="143.3" y="149.5">and</text>
<text x="152.7" y="149.5">TMP101-Q1</text>
<text x="175.4" y="149.5">devices</text>
<text x="190.8" y="149.5">are</text>
<text x="20" y="153.2">•</text>
<text x="25" y="153.2">Battery management</text>
<text x="111.1" y="153.8">specified for operation over a temperature range of</text>
<text x="20" y="157.5">•</text>
<text x="20" y="161.7">•</text>
<text x="25" y="157.5">Thermostat controls</text>
<text x="25" y="161.7">Automotive:</text>
<text x="111.1" y="158">−55°C to 125°C.</text>
<text x="25" y="166.5">–</text>
<text x="30" y="166.5">Head unit</text>
<text x="136" y="164.4">Device Information</text>
<text x="25" y="170.7">–</text>
<text x="30" y="170.7">Cluster</text>
<text x="25" y="174.9">–</text>
<text x="25" y="179.2">–</text>
<text x="30" y="174.9">Body electronics</text>
<text x="30" y="179.2">Lighting</text>
<text x="41.5" y="251.8">TMP100-Q1 Block Diagram</text>
<text x="129.5" y="251.8">TMP101-Q1 Block Diagram</text>
</g>
<g font-size="3.5" fill="#00f">
<text x="25" y="76">Functional Safety-Capable</text>
<text x="30" y="80.7">Documentation available to aid functional safety</text>
<text x="30" y="85">system design</text>
</g>
<text font-size="3.2" fill="#00f" x="160.5" y="21.1">TMP100-Q1, TMP101-Q1</text>
<g font-size="2.8">
<text x="111.9" y="173.7">TMP100-Q1</text>
<text x="114.9" y="168.8">PART NUMBER</text>
<text x="140.2" y="173.7">SOT-23 (6)</text>
<text x="145" y="168.8">PACKAGE</text>
<text x="165.4" y="173.7">2.90 mm × 1.60 mm</text>
<text x="168" y="168.8">BODY SIZE (NOM)</text>
<text x="111.9" y="178.6">TMP101-Q1</text>
<text x="140.2" y="178.6">SOT-23 (6)</text>
<text x="165.4" y="178.6">2.90 mm × 1.60 mm</text>
<text x="111.1" y="185.4">(1)</text>
<text x="118.6" y="185.4">For all available packages, see the orderable addendum at</text>
<text x="118.6" y="188.8">the end of the data sheet.</text>
<text x="27.9" y="265.5">An IMPORTANT NOTICE at the end of this data sheet addresses availability, warranty, changes, use in safety-critical applications,</text>
<text x="27.9" y="268.9">intellectual property matters and other important disclaimers. PRODUCTION DATA.</text>
</g>
<g font-size="2.6">
<text x="58.9" y="88.4">™</text>
<text x="86.5" y="88">2</text>
<text x="149.2" y="106">2</text>
</g>
<text font-size="2.6" fill="#00f" x="167.8" y="163.2">(1)</text>
<text font-size="2.5" x="133.3" y="24.3">SBOS581B – SEPTEMBER 2011 – REVISED JUNE 2022</text>
<g font-size="2.4">
<text x="23.9" y="194.4">Temperature</text>
<text x="111.9" y="194.4">Temperature</text>
<text x="33" y="201.8">SCL</text>
<text x="44.5" y="200.3">1</text>
<text x="52.9" y="198.9">Diode</text>
<text x="53" y="201.8">Temp</text>
<text x="73.8" y="200.4">Control</text>
<text x="74.8" y="203.2">Logic</text>
<text x="88.3" y="200.3">6</text>
<text x="97.6" y="201.8">SDA</text>
<text x="121" y="201.8">SCL</text>
<text x="132.5" y="200.3">1</text>
<text x="140.9" y="198.9">Diode</text>
<text x="141" y="201.8">Temp</text>
<text x="161.8" y="200.4">Control</text>
<text x="162.8" y="203.2">Logic</text>
<text x="176.3" y="200.3">6</text>
<text x="185.6" y="201.8">SDA</text>
<text x="52.3" y="204.7">Sensor</text>
<text x="140.2" y="204.7">Sensor</text>
<text x="32.4" y="220.3">GND</text>
<text x="44.5" y="218.8">2</text>
<text x="53.5" y="220.3">ADC</text>
<text x="73" y="221.8">Interface</text>
<text x="74.6" y="218.9">Serial</text>
<text x="88.3" y="218.8">5</text>
<text x="97.6" y="220.3">ADD0</text>
<text x="120.3" y="220.3">GND</text>
<text x="132.5" y="218.8">2</text>
<text x="141.5" y="220.3">ADC</text>
<text x="161" y="221.8">Interface</text>
<text x="162.6" y="218.9">Serial</text>
<text x="176.3" y="218.8">5</text>
<text x="185.6" y="220.3">ADD0</text>
<text x="50.8" y="223.2">Converter</text>
<text x="138.8" y="223.2">Converter</text>
<text x="31.3" y="239.9">ADD1</text>
<text x="44.5" y="238.3">3</text>
<text x="53.5" y="238.9">OSC</text>
<text x="72.3" y="238.9">and Temp</text>
<text x="74.2" y="236">Config</text>
<text x="88.3" y="238.3">4</text>
<text x="97.6" y="239.9">V+</text>
<text x="117.9" y="239.9">ALERT</text>
<text x="132.5" y="238.3">3</text>
<text x="141.4" y="238.9">OSC</text>
<text x="160.2" y="238.9">and Temp</text>
<text x="162.2" y="236">Config</text>
<text x="176.3" y="238.3">4</text>
<text x="185.6" y="239.9">V+</text>
<text x="73.2" y="241.8">Register</text>
<text x="161.2" y="241.8">Register</text>
</g>
</svg>
